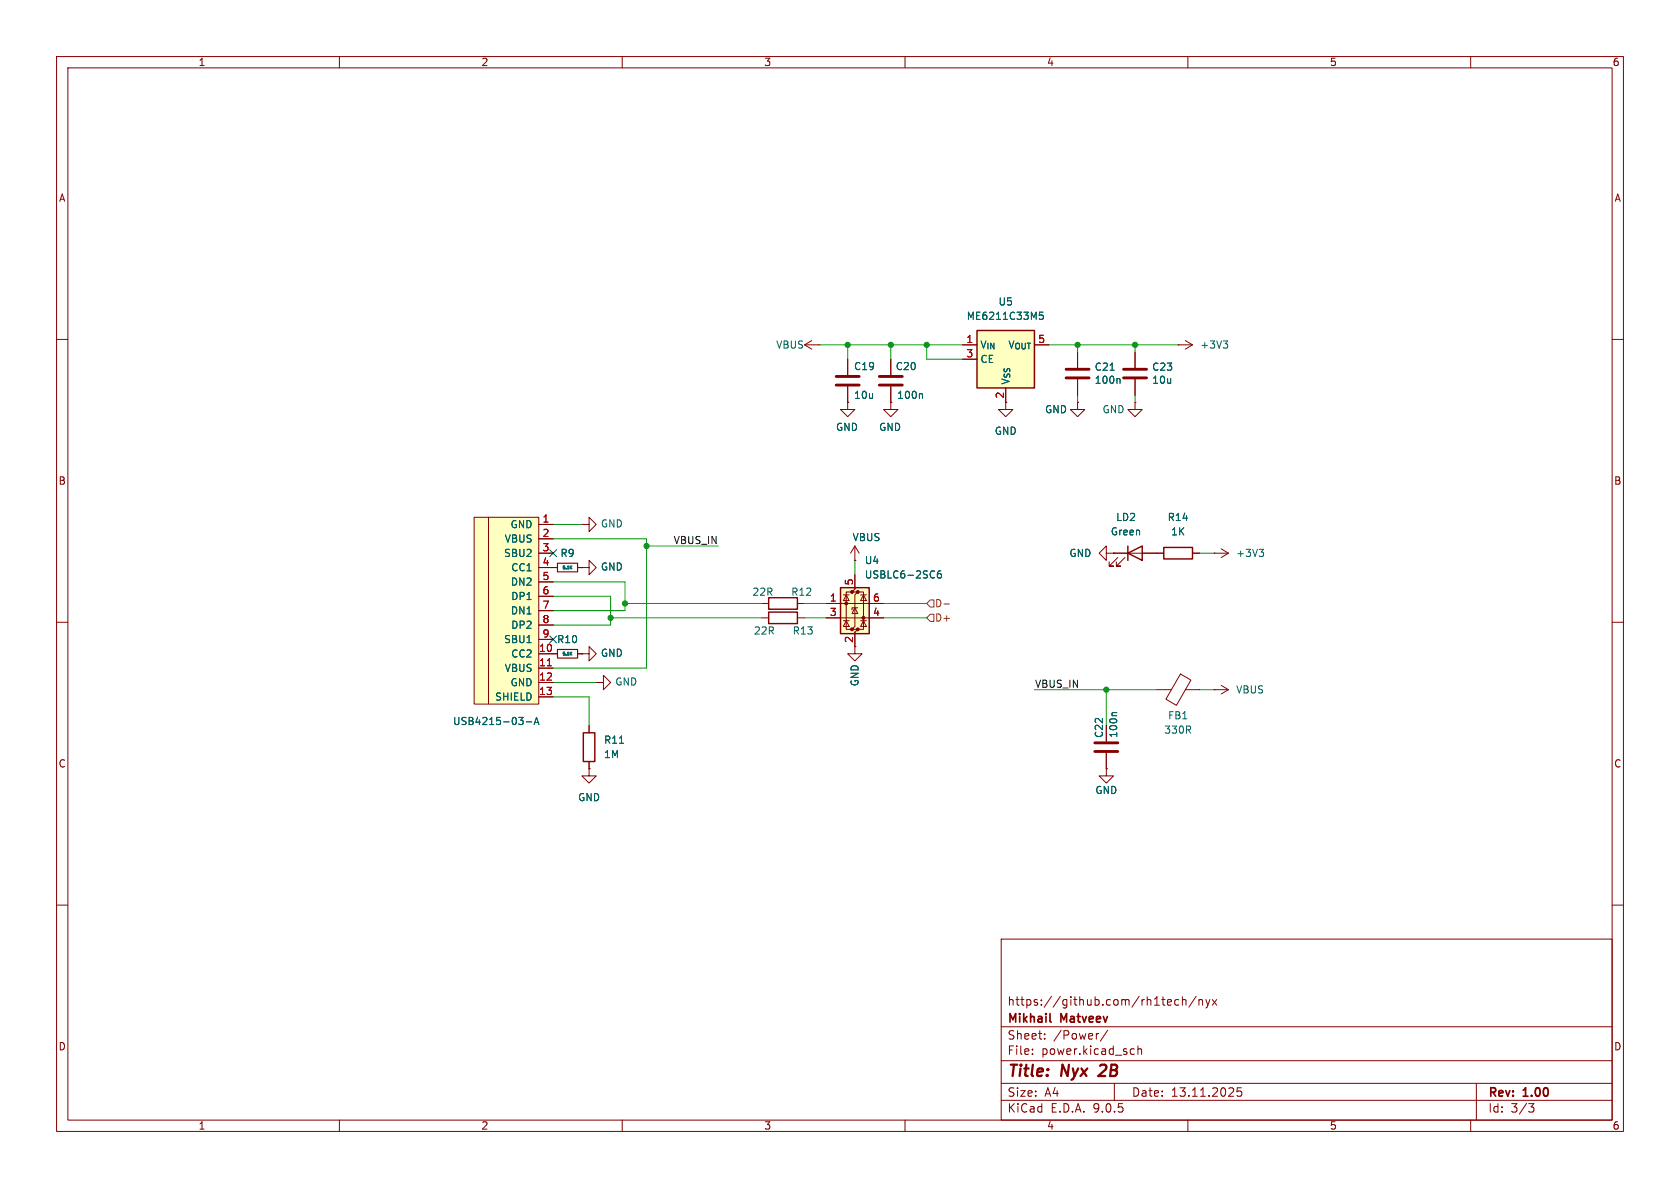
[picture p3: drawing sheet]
<svg xmlns="http://www.w3.org/2000/svg" width="297mm" height="210mm" viewBox="0 0 297 210" stroke-linecap="round" stroke-linejoin="round" font-family="sans-serif">
<g fill="none" stroke="#840000" stroke-width=".18">
<path d="M10 10h277v190h-277zM12 12h273v186h-273zM60 10v2M110 10v2M160 10v2M210 10v2M260 10v2M10 60h2M149.9 71.1v1.3h-1.3l1.3 1.3 1.2-1.3h-1.2M149.9 71.1h.1M285 60h2M102.9 92.7h1.2v-1.3l1.3 1.3-1.3 1.3v-1.3"/>
<path d="M102.9 92.7h.1M10 110h2M97.8 100.3h.8M102.1 100.3h.8M102.9 100.3h1.2v-1.2l1.3 1.2-1.3 1.3v-1.3M102.9 100.3h.1M208.7 119.2l1.8 1-2.5 4.5-1.9-1.1zM285 110h2M104.1 135.9v1.3h1.3l-1.3 1.2-1.2-1.2h1.2M104.1 135.9h.1M105.4 120.7h1.3v-1.3l1.2 1.3-1.2 1.2v-1.2M105.4 120.7h.1"/>
<path d="M204.5 121.9h2.6M209.5 121.9h2.6M10 160h2M177 166h108v32h-108zM206.5 177.6h.5M206.5 176.8l.4-.1 .2 .4-.7 .1M208.4 176.8l-.4-.1-.3 .3v.4l.1 .2h.6M209 176.8l.2-.1 .4 .1 .1 .9M209 176.2v1.5M211.5 176.1l-1.3 2M212 176.8l.2-.1 .3 .1 .1 .9M212 176.7v1"/>
<path d="M213.2 176.7l.3 1M213.5 177.7l-.1 .4-.2 .1M213.9 176.7l-.4 1M214.3 176.7l.8 1M215.1 176.7l-.8 1M285 160h2M60 198v2M110 198v2M160 198v2M177 194.5h108M177 191.5h108M177 187.5h108"/>
<path d="M177 181.5h108M182.5 186.3v.1M182.5 185.5v.1M184.7 183.6v.1M184.7 182.8v.1M194.2 182.7l-.2 .1M195.8 182.1l-1.3 2M197 191.5v3M200.1 185.4l.4 .1M200.5 186.3l-.4 .1M201.2 185.5l.2-.1 .3 .1 .1 .9M201.2 184.9v1.5"/>
<path d="M210 198v2M219.5 192.3h-.8v.7l.2-.1h.5l.1 .3v.5l-.3 .1-.5-.1M260 198v2M261 191.5v6.5M270.2 195.1h1l-.5 .6 .4 .1 .1 .5-.3 .3h-.4"/>
</g>
<path d="M195.4 189.1l-1.2 1.1h1.2" fill="none" stroke="#840000" stroke-width=".4"/>
<path d="M185.6 180.5l.2 .2" fill="none" stroke="#840000" stroke-width=".3"/>
<path d="M98.6 99.6h3.5v1.5h-3.5z" fill="none" stroke="#840000" stroke-width=".2"/>
<path d="M100.9 100.3l.2 .3M101.1 100.1l-.3 .2" fill="none" stroke="#006464" stroke-width=".18"/>
<g fill="#ffffc2">
<path d="M83.8 91.4h2.6v33.1h-2.6z"/>
<path d="M86.4 91.4h8.8v33.1h-8.8z"/>
</g>
<g fill="none" stroke="#840000" stroke-width=".18">
<path d="M190.5 71.1v1.3h1.3l-1.3 1.3-1.3-1.3h1.3M190.5 71.1h.1M190.5 62.2v2.8M190.5 67.1v2.8M83.8 91.4h2.6v33.1h-2.6zM86.4 91.4h8.8v33.1h-8.8zM95.2 92.7h2.6M95.2 95.3h2.6M95.2 97.8h2.6M95.2 100.3h2.6M95.2 102.9h2.6M95.2 105.4h2.6"/>
<path d="M95.2 108h2.6M95.2 110.5h2.6M95.2 113h2.6M95.2 115.6h2.6M95.2 118.1h2.6M95.2 120.7h2.6M95.2 123.2h2.6M195.6 135.9v1.3h1.2l-1.2 1.2-1.3-1.2h1.3M195.6 135.9h.1M195.6 133.1v2.8M214.6 121.9h.1M214.6 121.9h2.6"/>
<path d="M215.9 121.2l1.3 .7M217.2 121.9l-1.3 .8"/>
</g>
<path d="M96.8 117.7h.7" fill="none" stroke="#a90000" stroke-width=".18"/>
<path d="M196.3 65.5h.7M197.8 66.9l.2 .2v.7M91.7 126.8h.8l-.4 .5M92.4 127.4v.6M93 127.6h1M94.4 128.1l.4-1.3 .5 1.3M94.5 127.7h.7M197.4 126h-.6l-.2 .2" fill="none" stroke="#006464" stroke-width=".18"/>
<path d="M188.5 65.3h4M188.5 66.8h4M193.5 131.3h4.1M193.5 132.8h4.1" fill="none" stroke="#840000" stroke-width=".51"/>
<path d="M172.7 58.4h10.2v10.2h-10.2z" fill="#ffffc2"/>
<path d="M172.7 58.4h10.2v10.2h-10.2zM199.4 97.8l2.5-1.3v2.6zM199.4 96.5v2.6M205.7 96.8h5.1v2h-5.1z" fill="none" stroke="#840000" stroke-width=".25"/>
<g fill="none" stroke="#840000" stroke-width=".18">
<path d="M170.2 61h2.5M170.2 63.5h2.5M177.8 68.6v3.8h1.3l-1.3 1.3-1.3-1.3h1.3M200.7 71.1v1.3h1.2l-1.2 1.3-1.3-1.3h1.3M200.7 71.1h.1M200.7 62.2v2.8M200.7 67.1v2.8M208.3 61h.1M208.3 61h2.5M209.5 60.2l1.3 .8M210.8 61l-1.3 .7M195.6 97.8v-1.3l-1.3 1.3 1.3 1.3v-1.3h1.2"/>
<path d="M196.8 97.8h.1M196.8 97.8h8.9M197.6 98.6l-1.5 1.5h.7h-.7v-.8M198.9 98.6l-1.5 1.5h.7h-.7v-.8M210.8 97.8h1.3M214.6 97.8h.1M214.6 97.8h2.6M215.9 97l1.3 .8M217.2 97.8l-1.3 .8M97.8 115.6h.8M102.1 115.6h.8M102.9 115.6h1.2v-1.3l1.3 1.3-1.3 1.2v-1.2"/>
<path d="M102.9 115.6h.1"/>
</g>
<path d="M184.4 55.2h-.6l-.1 .6 .2-.1h.4l.2 .2-.1 .4-.2 .2-.5-.2M216.3 60.3h.7l-.4 .5M216.8 60.8l.2 .2v.3l-.2 .2M222.6 97.1h.8l-.4 .5M223.1 97.6l.3 .2v.3l-.3 .3M100.9 115.5l.2 .3M101.1 115.3l-.3 .3" fill="none" stroke="#006464" stroke-width=".18"/>
<path d="M198.6 65.3h4.1M198.6 66.8h4.1" fill="none" stroke="#840000" stroke-width=".51"/>
<path d="M98.6 114.8h3.5v1.5h-3.5z" fill="none" stroke="#840000" stroke-width=".2"/>
<path d="M148.6 103.9h5.1v8.1h-5.1z" fill="#ffffc2"/>
<g fill="#840000" stroke="#840000" stroke-width=".18">
<circle cx="149.6" cy="106.7" r=".25"/>
<circle cx="150.6" cy="104.6" r=".25"/>
<circle cx="150.6" cy="111.3" r=".25"/>
<circle cx="151.6" cy="104.6" r=".25"/>
<circle cx="151.6" cy="111.3" r=".25"/>
<circle cx="152.7" cy="109.2" r=".25"/>
</g>
<g fill="none" stroke="#840000" stroke-width=".18">
<path d="M142.2 61l1.3 .7M142.2 61h2.6M143.5 60.2l-1.3 .8M144.8 61h.1M149.9 71.1h.1M149.9 63.5v2.8M149.9 68.3v2.8M157.5 71.1v1.3h-1.3l1.3 1.3 1.2-1.3h-1.2M157.5 71.1h.1M157.5 63.5v2.8M157.5 68.3v2.8M170.2 61h2.5"/>
<path d="M170.2 63.5h2.5M177.8 68.6v2.5M190.5 71.1h.1M190.5 62.2v2.8M190.5 67.1v2.8M200.7 62.2v2.8M200.7 67.1v2.8M95.2 92.7h2.6M95.2 95.3h2.6M95.2 97.8h2.6M151.1 99.1h.1M151.1 96.5v2.6"/>
<path d="M151.1 96.5l-.7 1.3M151.1 96.5l.8 1.3M196.8 97.8h.1M196.8 97.8h2.6M201.9 97.8h3.8M210.8 97.8h1.3M95.2 100.3h3.4M95.2 102.9h2.6M95.2 105.4h2.6M95.2 108h2.6M95.2 110.5h2.6M95.2 113h2.6"/>
<path d="M95.2 115.6h3.4M95.2 118.1h2.6M102.1 100.3h.8M102.1 115.6h.8M102.9 100.3h.1M102.9 115.6h.1M134.6 106.7h1.3M134.6 109.2h1.3M141 106.7h1.2M141 109.2h1.2M146 106.7h10.2M146 109.2h10.2"/>
<path d="M149.1 109.7h1M149.1 105.2h1M149.6 105.2l.5 1h-1zM149.6 109.7l.5 1h-1zM150.6 104.6h-1v6.7h1M151.1 101.6v2.5l-.5 .5h1l-.5 .6v5.5l-.5 .6h1l-.5 .5v3.8h1.3l-1.3 1.2-1.2-1.2h1.2M151.1 107.4l.5 1.1h-1zM151.6 107.4h-1v.4M151.6 104.6h1.1v6.7h-1.1M152.1 109.7h1.1M152.1 105.2h1.1M152.7 105.2l.5 1h-1.1z"/>
<path d="M152.7 109.7l.5 1h-1.1zM95.2 120.7h2.6M95.2 123.2h2.6M104.1 135.9h.1M104.1 128.3v1.2M104.1 134.6v1.3M195.6 135.9h.1M195.6 133.1v2.8"/>
</g>
<path d="M135.9 105.7h5.1v2h-5.1zM135.9 108.2h5.1v2h-5.1zM148.6 103.9h5.1v8.1h-5.1zM103.1 129.5h2.1v5.1h-2.1z" fill="none" stroke="#840000" stroke-width=".25"/>
<g fill="none" stroke="#006464" stroke-width=".18">
<path d="M184.4 55.2h-.6l-.1 .6 .2-.1h.4l.2 .2-.1 .4-.2 .2-.5-.2M162.9 69.6l.2 .2v.6M196.3 65.5h.7M197.8 66.9l.2 .2v.7M100.9 100.3l.2 .3M100.9 115.5l.2 .3M101.1 100.1l-.3 .2M101.1 115.3l-.3 .3M166.3 100.9l-.3 .1a.86 .86 0 0 0 0 1.2l.4-.1v-.5l-.2-.2h-.2l-.3 .2M91.7 126.8h.8l-.4 .5M92.4 127.4v.6M93 127.6h1"/>
<path d="M94.4 128.1l.4-1.3 .5 1.3M94.5 127.7h.7M109.5 131.4h.7M197.4 126h-.6l-.2 .2"/>
</g>
<path d="M147.8 68.1h4.1M147.8 66.5h4.1M155.4 68.1h4.1M155.4 66.5h4.1" fill="none" stroke="#840000" stroke-width=".51"/>
<path d="M164.5 106h.6v1.3h-.6l-.7-.6zM164.5 108.6h.6v1.3h-.6l-.7-.7zM166.9 106.8h.9" fill="none" stroke="#725600" stroke-width=".18"/>
<g fill="none" stroke="#009600" stroke-width=".18">
<path d="M144.8 61h25.4M149.9 61v2.5M157.5 61v2.5M163.8 61v2.5h6.4M185.4 61h22.9M190.5 61v1.2M190.5 69.9v1.2M200.7 61v1.2M200.7 69.9v1.2M97.8 95.3h16.5v22.8h-16.5M97.8 92.7h5.1M114.3 96.5h12.7"/>
<path d="M151.1 99.1v2.5M212.1 97.8h2.5M97.8 102.9h12.7v5.1h-12.7M97.8 105.4h10.1v5.1h-10.1M107.9 109.2h26.7M110.5 106.7h24.1M142.2 106.7h3.8M142.2 109.2h3.8M156.2 106.7h7.6M156.2 109.2h7.6M97.8 123.2h6.3v5.1M97.8 120.7h7.6"/>
<path d="M182.9 121.9h21.6M195.6 121.9v6.4M212.1 121.9h2.5"/>
</g>
<path d="M97.2 97.2l1.2 1.2M98.4 97.2l-1.2 1.2M97.2 112.4l1.2 1.2M98.4 112.4l-1.2 1.2" fill="none" stroke="#000084" stroke-width=".18"/>
<path d="M96.8 117.7h.7" fill="none" stroke="#a90000" stroke-width=".18"/>
<g fill="#009600" stroke="#009600" stroke-width=".18">
<circle cx="107.9" cy="109.2" r=".46"/>
<circle cx="110.5" cy="106.7" r=".46"/>
<circle cx="163.8" cy="61" r=".46"/>
<circle cx="157.5" cy="61" r=".46"/>
<circle cx="149.9" cy="61" r=".46"/>
<circle cx="114.3" cy="96.5" r=".46"/>
<circle cx="200.7" cy="61" r=".46"/>
<circle cx="190.5" cy="61" r=".46"/>
<circle cx="195.6" cy="121.9" r=".46"/>
</g>
<g font-size="2.8" fill="#840000">
<text x="178" y="190.9">Title:</text>
<text x="187.7" y="190.9">Nyx</text>
<text x="195.2" y="190.9">2B</text>
</g>
<g font-size="2.1" fill="#840000">
<text x="178" y="178">https://github.com/rh1tech/nyx</text>
<text x="178" y="184">Sheet:</text>
<text x="178" y="181.2">Mikhail</text>
<text x="186.2" y="184">/Power/</text>
<text x="187.6" y="181.2">Matveev</text>
<text x="178" y="186.7">File:</text>
<text x="184.1" y="186.7">power.kicad_sch</text>
<text x="178" y="196.9">KiCad</text>
<text x="178" y="194.1">Size:</text>
<text x="184.7" y="194.1">A4</text>
<text x="185.7" y="196.9">E.D.A.</text>
<text x="193.3" y="196.9">9.0.5</text>
<text x="200" y="194.1">Date:</text>
<text x="207" y="194.1">13.11.2025</text>
<text x="263" y="194.3">Rev:</text>
<text x="263" y="196.9">Id:</text>
<text x="267.1" y="196.9">3/3</text>
<text x="269.4" y="194.3">1.00</text>
</g>
<g font-size="1.8" fill="#840000">
<text x="35" y="11.9">1</text>
<text x="85" y="11.9">2</text>
<text x="135" y="11.9">3</text>
<text x="185" y="11.9">4</text>
<text x="235" y="11.9">5</text>
<text x="285" y="11.9">6</text>
<text x="10.3" y="35.9">A</text>
<text x="285.3" y="35.9">A</text>
<text x="10.3" y="85.9">B</text>
<text x="285.3" y="85.9">B</text>
<text x="150.9" y="113.7" transform="rotate(-90 150.9 113.7)">2</text>
<text x="195.2" y="130.5" transform="rotate(-90 195.2 130.5)">C22</text>
<text x="10.3" y="135.9">C</text>
<text x="285.3" y="135.9">C</text>
<text x="10.3" y="185.9">D</text>
<text x="285.3" y="185.9">D</text>
<text x="35" y="199.9">1</text>
<text x="85" y="199.9">2</text>
<text x="135" y="199.9">3</text>
<text x="185" y="199.9">4</text>
<text x="235" y="199.9">5</text>
<text x="285" y="199.9">6</text>
</g>
<g font-size="1.8" fill="#006464">
<text x="170.8" y="56.7">ME6211C33M5</text>
<text x="176.4" y="54.2">U5</text>
<text x="137.1" y="61.8">VBUS</text>
<text x="150.9" y="65.6">C19</text>
<text x="158.3" y="65.6">C20</text>
<text x="173.2" y="61.8">V_{IN}V_{OUT}</text>
<text x="173.2" y="64.4">CE</text>
<text x="193.4" y="65.7">C21</text>
<text x="203.6" y="65.7">C23</text>
<text x="212.1" y="61.8">+3V3</text>
<text x="150.9" y="70.7">10u</text>
<text x="158.5" y="70.7">100n</text>
<text x="178.7" y="68.1" transform="rotate(-90 178.7 68.1)">V_{SS}</text>
<text x="193.4" y="68">100n</text>
<text x="203.6" y="68">10u</text>
<text x="147.7" y="76.4">GND</text>
<text x="155.3" y="76.4">GND</text>
<text x="175.8" y="77.1">GND</text>
<text x="184.7" y="73.3">GND</text>
<text x="194.8" y="73.3">GND</text>
<text x="90.2" y="93.6">GND</text>
<text x="106.1" y="93.4">GND</text>
<text x="150.6" y="95.9">VBUS</text>
<text x="196.3" y="94.8">Green</text>
<text x="197.2" y="92.3">LD2</text>
<text x="206.3" y="92.3">R14</text>
<text x="206.9" y="94.8">1K</text>
<text x="89" y="98.7">SBU2</text>
<text x="89.1" y="96.1">VBUS</text>
<text x="90.3" y="101.2">CC1</text>
<text x="99" y="98.7">R9</text>
<text x="106.1" y="101.1">GND</text>
<text x="152.8" y="99.9">U4</text>
<text x="189" y="98.7">GND</text>
<text x="218.4" y="98.7">+3V3</text>
<text x="90.2" y="103.7">DN2</text>
<text x="90.3" y="106.3">DP1</text>
<text x="132.9" y="105.5">22R</text>
<text x="139.8" y="105.5">R12</text>
<text x="152.8" y="102.5">USBLC6-2SC6</text>
<text x="89" y="113.9">SBU1</text>
<text x="90.2" y="108.8">DN1</text>
<text x="90.3" y="111.4">DP2</text>
<text x="98.4" y="113.9">R10</text>
<text x="133.2" y="112.4">22R</text>
<text x="140" y="112.4">R13</text>
<text x="89.1" y="119">VBUS</text>
<text x="90.3" y="116.4">CC2</text>
<text x="106.1" y="116.3">GND</text>
<text x="87.4" y="124.1">SHIELD</text>
<text x="90.2" y="121.5">GND</text>
<text x="108.7" y="121.4">GND</text>
<text x="152" y="121.4" transform="rotate(-90 152 121.4)">GND</text>
<text x="218.4" y="122.8">VBUS</text>
<text x="80" y="128.4">USB4215-03-A</text>
<text x="106.7" y="131.7">R11</text>
<text x="197.7" y="130.5" transform="rotate(-90 197.7 130.5)">100n</text>
<text x="205.7" y="129.9">330R</text>
<text x="206.4" y="127.4">FB1</text>
<text x="106.7" y="134.2">1M</text>
<text x="102.1" y="141.8">GND</text>
<text x="193.5" y="140.6">GND</text>
</g>
<g font-size="1.8" fill="#a90000">
<text x="170.7" y="60.7">1</text>
<text x="170.7" y="63.2">3</text>
<text x="183.4" y="60.7">5</text>
<text x="177.5" y="70.6" transform="rotate(-90 177.5 70.6)">2</text>
<text x="95.8" y="92.5">1</text>
<text x="95.8" y="95">2</text>
<text x="95.8" y="97.5">3</text>
<text x="95.8" y="100.1">4</text>
<text x="95.8" y="102.6">5</text>
<text x="95.8" y="105.2">6</text>
<text x="95.8" y="107.7">7</text>
<text x="146.6" y="106.4">1</text>
<text x="150.9" y="103.6" transform="rotate(-90 150.9 103.6)">5</text>
<text x="154.2" y="106.4">6</text>
<text x="95.8" y="110.2">8</text>
<text x="95.8" y="112.8">9</text>
<text x="146.6" y="109">3</text>
<text x="154.2" y="109">4</text>
<text x="95.2" y="115.3">10</text>
<text x="95.2" y="117.9">11</text>
<text x="95.2" y="120.4">12</text>
<text x="95.2" y="122.9">13</text>
</g>
<g font-size="1.8" fill="#0f0f0f">
<text x="119" y="96.3">VBUS_IN</text>
<text x="182.9" y="121.7">VBUS_IN</text>
</g>
<g font-size="1.8" fill="#725600">
<text x="165.2" y="107.5">D-</text>
<text x="165.2" y="110.1">D+</text>
</g>
<g font-size=".7" fill="#006464">
<text x="99.3" y="100.8">5.1K</text>
<text x="99.3" y="116">5.1K</text>
</g>
</svg>
